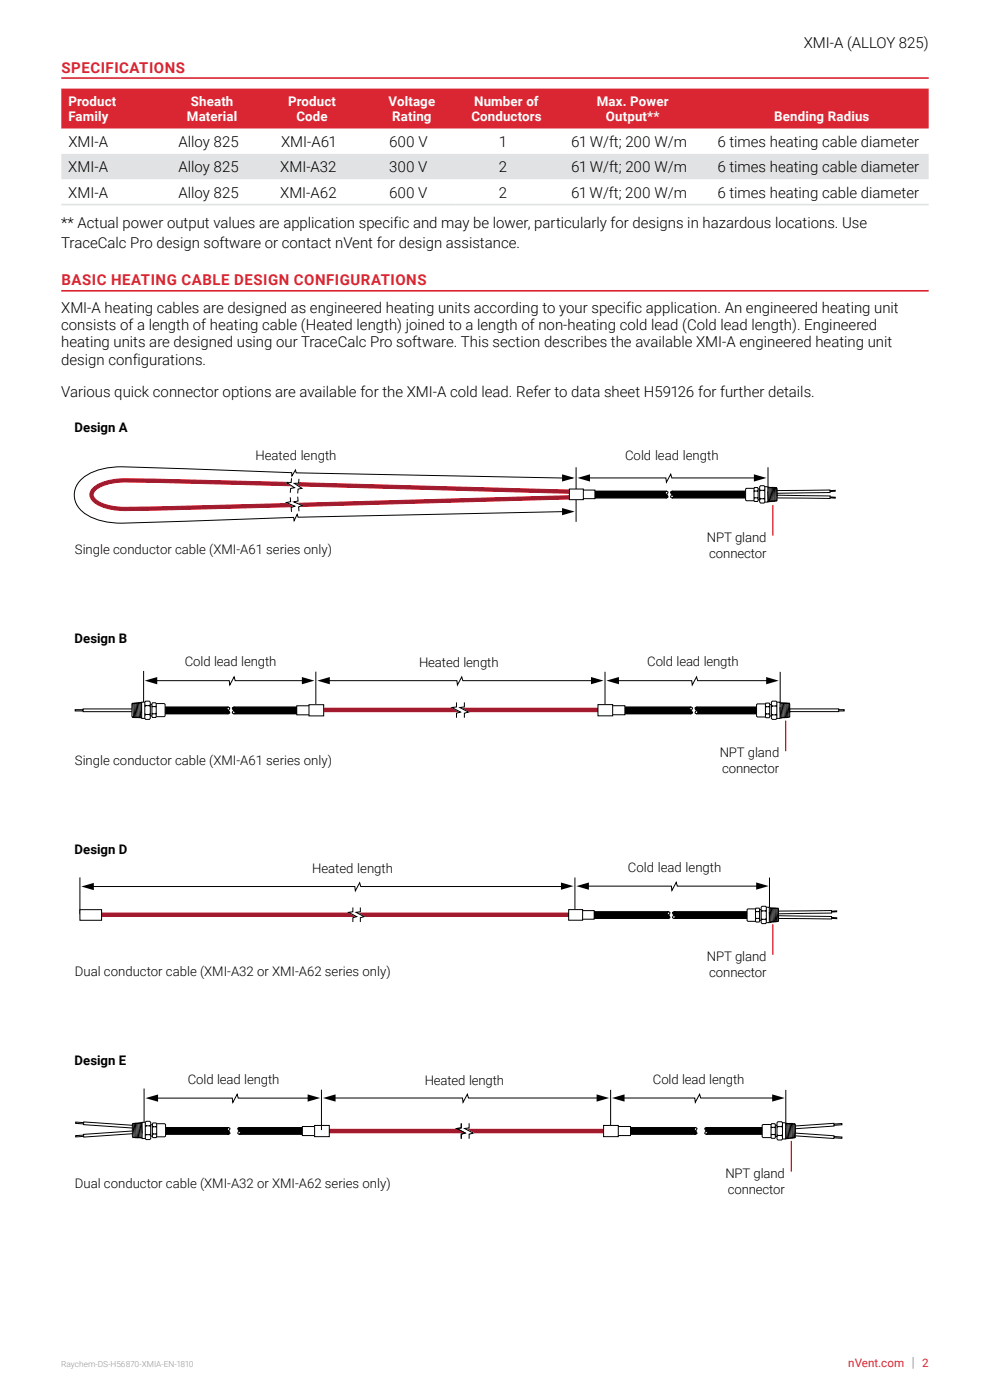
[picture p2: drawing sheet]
<svg xmlns="http://www.w3.org/2000/svg" width="210mm" height="297mm" viewBox="0 0 210 297" stroke-linecap="round" stroke-linejoin="round" font-family="sans-serif">
<path d="M13 16.6h184M13 61.7h184" fill="none" stroke="#d92632" stroke-width=".35"/>
<path d="M13 18.8h21.2v8.5h-21.2zM34.2 18.8h20.1v8.5h-20.1zM54.3 18.8h22.3v8.5h-22.3zM76.6 18.8h20.1v8.5h-20.1zM96.7 18.8h20v8.5h-20zM116.7 18.8h33.5v8.5h-33.5zM150.2 18.8h46.8v8.5h-46.8z" fill="#d92632"/>
<path d="M13 32.6h21.2v5.4h-21.2zM34.2 32.6h20.1v5.4h-20.1zM54.3 32.6h22.3v5.4h-22.3zM76.6 32.6h20.1v5.4h-20.1zM96.7 32.6h20v5.4h-20zM116.7 32.6h33.5v5.4h-33.5zM150.2 32.6h46.8v5.4h-46.8z" fill="#e1e2e4"/>
<path d="M13 43.4h184" fill="none" stroke="#e1e2e4" stroke-width=".35"/>
<path d="M177.4 150.5h1.7v.3h-1.7z" fill="#fff"/>
<path d="M177.4 150.5h1.7v.3h-1.7z" fill="none" stroke="#000" stroke-width=".21"/>
<path d="M124.9 193.4h16.9l.3 .1v.2l-.6 .8v.2l.3 .1h-16.9z" fill="#fff"/>
<path d="M124.9 193.4h16.9l.3 .1v.2l-.6 .8v.2l.3 .1h-16.9zM124.9 193.4h16.9l-.3 .1v.2l.6 .8v.2l-.3 .1h-16.9z" fill="none" stroke="#000" stroke-width=".21"/>
<path d="M124.9 193.4h16.9l-.3 .1v.2l.6 .8v.2l-.3 .1h-16.9z" fill="#000"/>
<path d="M143 193.4h16.8l.1 1.4h-16.9l-.3-.1v-.2l.6-.8-.1-.2z" fill="#fff"/>
<path d="M142.7 193.5l17.2-.1-.1 1.4h-16.8l.2-.1 .1-.2-.6-.8zM143 193.4h16.8l.1 1.4h-16.9l-.3-.1v-.2l.6-.8-.1-.2z" fill="none" stroke="#000" stroke-width=".21"/>
<path d="M142.7 193.5l17.2-.1-.1 1.4h-16.8l.2-.1 .1-.2-.6-.8z" fill="#000"/>
<path d="M130.6 239.2h16.9l.3 .1v.2l-.6 .8 .1 .2 .2 .1h-16.8z" fill="#fff"/>
<path d="M130.6 239.2h16.9l.3 .1v.2l-.6 .8 .1 .2 .2 .1h-16.8zM130.7 239.2h16.8l-.2 .1-.1 .2 .6 .8v.2l-.3 .1h-16.9z" fill="none" stroke="#000" stroke-width=".21"/>
<path d="M130.7 239.2h16.8l-.2 .1-.1 .2 .6 .8v.2l-.3 .1h-16.9z" fill="#000"/>
<path d="M149.8 239.2h16.9v1.4h-16.9l-.3-.1v-.2l.6-.8v-.2z" fill="#fff"/>
<path d="M149.5 239.3l17.2-.1v1.4h-16.9l.3-.1v-.2l-.6-.8zM149.8 239.2h16.9v1.4h-16.9l-.3-.1v-.2l.6-.8v-.2z" fill="none" stroke="#000" stroke-width=".21"/>
<path d="M149.5 239.3l17.2-.1v1.4h-16.9l.3-.1v-.2l-.6-.8z" fill="#000"/>
<path d="M31.6 239.2h16.9l.2 .1 .1 .2-.6 .8v.2l.3 .1h-16.9z" fill="#fff"/>
<path d="M31.6 239.2h16.9l.2 .1 .1 .2-.6 .8v.2l.3 .1h-16.9zM31.6 239.2h16.9l-.3 .1v.2l.6 .8-.1 .2-.2 .1h-16.9z" fill="none" stroke="#000" stroke-width=".21"/>
<path d="M31.6 239.2h16.9l-.3 .1v.2l.6 .8-.1 .2-.2 .1h-16.9z" fill="#000"/>
<path d="M50.7 239.2h16.9l.1 1.4h-17l-.2-.1-.1-.2 .6-.8v-.2z" fill="#fff"/>
<path d="M50.5 239.3l17.2-.1-.1 1.4h-16.9l.3-.1v-.2l-.6-.8zM50.7 239.2h16.9l.1 1.4h-17l-.2-.1-.1-.2 .6-.8v-.2z" fill="none" stroke="#000" stroke-width=".21"/>
<path d="M50.5 239.3l17.2-.1-.1 1.4h-16.9l.3-.1v-.2l-.6-.8z" fill="#000"/>
<path d="M129.7 150h16.9l.3 .1v.2l-.6 .8v.2l.3 .1h-16.9z" fill="#fff"/>
<path d="M129.7 150h16.9l.3 .1v.2l-.6 .8v.2l.3 .1h-16.9zM129.7 150h16.9l-.3 .1v.2l.6 .8v.2l-.3 .1h-16.9z" fill="none" stroke="#000" stroke-width=".21"/>
<path d="M129.7 150h16.9l-.3 .1v.2l.6 .8v.2l-.3 .1h-16.9z" fill="#000"/>
<path d="M147.7 150h16.9l.1 1.4h-17l-.2-.1-.1-.2 .6-.8v-.2z" fill="#fff"/>
<path d="M147.5 150.1l17.2-.1-.1 1.4h-16.9l.3-.1v-.2l-.6-.8zM147.7 150h16.9l.1 1.4h-17l-.2-.1-.1-.2 .6-.8v-.2z" fill="none" stroke="#000" stroke-width=".21"/>
<path d="M147.5 150.1l17.2-.1-.1 1.4h-16.9l.3-.1v-.2l-.6-.8z" fill="#000"/>
<path d="M31.5 150h16.9l.3 .1v.2l-.6 .8 .1 .2 .2 .1h-16.9z" fill="#fff"/>
<path d="M31.5 150h16.9l.3 .1v.2l-.6 .8 .1 .2 .2 .1h-16.9zM31.5 150h16.9l-.2 .1-.1 .2 .6 .8v.2l-.3 .1h-16.9z" fill="none" stroke="#000" stroke-width=".21"/>
<path d="M31.5 150h16.9l-.2 .1-.1 .2 .6 .8v.2l-.3 .1h-16.9z" fill="#000"/>
<path d="M49.6 150h16.9v1.4h-16.9l-.3-.1v-.2l.6-.8-.1-.2z" fill="#fff"/>
<path d="M49.3 150.1l17.2-.1v1.4h-16.9l.2-.1 .1-.2-.6-.8zM49.6 150h16.9v1.4h-16.9l-.3-.1v-.2l.6-.8-.1-.2z" fill="none" stroke="#000" stroke-width=".21"/>
<path d="M49.3 150.1l17.2-.1v1.4h-16.9l.2-.1 .1-.2-.6-.8z" fill="#000"/>
<path d="M124.5 104.2h16.9l.3 .1v.2l-.6 .8v.2l.3 .1h-16.9z" fill="#fff"/>
<path d="M124.5 104.2h16.9l.3 .1v.2l-.6 .8v.2l.3 .1h-16.9zM124.5 104.2h16.9l-.3 .1v.2l.6 .8v.2l-.3 .1h-16.9z" fill="none" stroke="#000" stroke-width=".21"/>
<path d="M124.5 104.2h16.9l-.3 .1v.2l.6 .8v.2l-.3 .1h-16.9z" fill="#000"/>
<path d="M142.5 104.2h16.9l.1 1.4h-17l-.2-.1v-.2l.5-.8v-.2z" fill="#fff"/>
<path d="M142.3 104.3l17.2-.1-.1 1.4h-16.9l.3-.1v-.2l-.5-.8zM142.5 104.2h16.9l.1 1.4h-17l-.2-.1v-.2l.5-.8v-.2z" fill="none" stroke="#000" stroke-width=".21"/>
<path d="M142.3 104.3l17.2-.1-.1 1.4h-16.9l.3-.1v-.2l-.5-.8z" fill="#000"/>
<path d="M69.8 239.6h58.3v.7h-58.3z" fill="#a21a2d"/>
<path d="M69.8 239.6h58.3v.7h-58.3z" fill="none" stroke="#a21a2d" stroke-width=".21"/>
<path d="M175.7 104.1l1.5-.1v.2l-1.5 .1z" fill="#fff"/>
<path d="M175.7 104.1l1.5-.1v.2l-1.5 .1z" fill="none" stroke="#000" stroke-width=".21"/>
<path d="M164.7 104.1l11.4-.1v.5l-11.4 .1z" fill="#fff"/>
<path d="M164.7 104.1l11.4-.1v.5l-11.4 .1z" fill="none" stroke="#000" stroke-width=".21"/>
<path d="M175.7 105.4l1.5 .1v.2l-1.5-.1z" fill="#fff"/>
<path d="M175.7 105.4l1.5 .1v.2l-1.5-.1z" fill="none" stroke="#000" stroke-width=".21"/>
<path d="M164.7 105.1l11.4 .1v.5l-11.4-.1z" fill="#fff"/>
<path d="M164.7 105.1l11.4 .1v.5l-11.4-.1z" fill="none" stroke="#000" stroke-width=".21"/>
<path d="M19.9 103.4a10.3 10.3 0 0 1 6.7-1.8l95.7 2.4h-.2v.7h.2l-94.1-2.4a13.1 13.1 0 0 0-7.6 1.4 1.36 1.36 0 0 0-.8 1.2 1.36 1.36 0 0 0 .8 1.3 10.8 10.8 0 0 0 6 1.4l25.1-.5 70.6-2h-.2v.7h.2l-94.1 2.5a14.3 14.3 0 0 1-7.7-1.4 2.06 2.06 0 0 1-.6-3.5z" fill="#a21a2d"/>
<path d="M19.9 103.4a10.3 10.3 0 0 1 6.7-1.8l95.7 2.4h-.2v.7h.2l-94.1-2.4a13.1 13.1 0 0 0-7.6 1.4 1.36 1.36 0 0 0-.8 1.2 1.36 1.36 0 0 0 .8 1.3 10.8 10.8 0 0 0 6 1.4l25.1-.5 70.6-2h-.2v.7h.2l-94.1 2.5a14.3 14.3 0 0 1-7.7-1.4 2.06 2.06 0 0 1-.6-3.5z" fill="none" stroke="#a21a2d" stroke-width=".21"/>
<path d="M122.2 99.1v5.3M162.9 99.1v5.3M122.2 105.5v5.2" fill="none" stroke="#000" stroke-width=".21"/>
<path d="M162.9 103.5l.2-.1 .6 .1 .1-.1 .1 .1 .8-.1 .1 .2v2.6l-.1 .1h-.8l-.9 .2-.1-.1z" fill="#fff" stroke="#000" stroke-width=".21"/>
<path d="M162.1 103.2h.8v3.3h-.8z" fill="#fff"/>
<path d="M162.1 103.2h.8v3.3h-.8z" fill="none" stroke="#000" stroke-width=".21"/>
<path d="M160.6 103.7h.6v2.3h-.6z" fill="#fff"/>
<path d="M160.6 103.7h.6v2.3h-.6z" fill="none" stroke="#000" stroke-width=".21"/>
<path d="M158.2 103.7l.1-.1h1.8v2.6h-1.8l-.1-.1z" fill="#fff"/>
<path d="M158.2 103.7l.1-.1h1.8v2.6h-1.8l-.1-.1z" fill="none" stroke="#000" stroke-width=".21"/>
<path d="M160.1 103.4h.6l.1 .2v2.6l-.1 .2h-.6l-.2-.2z" fill="#fff"/>
<path d="M159.9 104.1l.2 .1-.2 .1M160 105.5l.1 .1-.1 .2M160.1 103.4h.6l.1 .2v2.6l-.1 .2h-.6l-.2-.2zM160.1 104.2h.6M160.1 105.6h.6M160.8 104l-.1 .2 .1 .1M160.8 105.5l-.1 .1 .1 .2" fill="none" stroke="#000" stroke-width=".21"/>
<path d="M161.3 103h.8l.1 .2v3.3l-.1 .2h-.8l-.2-.2v-3.2z" fill="#fff"/>
<path d="M161.1 105.6l.2 .2-.2 .2M161.1 103.9l.2 .1-.2 .2M161.3 105.8h.8M161.3 103h.8l.1 .2v3.3l-.1 .2h-.8l-.2-.2v-3.2zM162 104h-.7M162.2 103.8l-.1 .2 .1 .2M162.2 105.6l-.1 .2 .1 .2" fill="none" stroke="#000" stroke-width=".21"/>
<g fill="#fff" stroke="#000" stroke-width=".21">
<path d="M163.8 103.4l.2 3z"/>
<path d="M164 103.4l.2 2.9z"/>
<path d="M164.3 103.4l.1 2.9z"/>
<path d="M164.5 103.4l.2 2.9z"/>
<path d="M164.7 103.4l.1 2z"/>
<path d="M162.9 104.2l.1 2.3z"/>
<path d="M163.1 103.4l.2 3z"/>
<path d="M163.3 103.4l.2 3z"/>
</g>
<path d="M163.6 103.4l.2 3" fill="none" stroke="#000" stroke-width=".21"/>
<path d="M123.5 104h2.7v1.8h-2.7z" fill="#fff"/>
<path d="M123.5 104h2.7v1.8h-2.7z" fill="none" stroke="#000" stroke-width=".21"/>
<path d="M120.8 103.7h2.9v2.3h-2.9z" fill="#fff"/>
<path d="M61.6 105.5l.1 .9-1 .2 1.8 .8-.7 .3v.9M61.8 101.5v.9h-1l1.7 1.1-.8 .1-.1 .9M63.2 105.4v.9l-.9 .2 1.8 .7-.8 .3 .1 1M63.4 101.6l-.1 .9h-.9l1.6 1.1-.8 .2v.9M120.8 103.7h2.9v2.3h-2.9z" fill="none" stroke="#000" stroke-width=".21"/>
<g fill="#fff" stroke="#fff" stroke-width=".21">
<path d="M61.6 105.5l1.6-.1v.9l-.9 .2 1.8 .7-.8 .3 .1 1-1.6 .1v-.9l.7-.3-1.8-.8 1-.2z"/>
<path d="M60.8 102.4h1v-.9l1.6 .1-.1 .9h-.9l1.6 1.1-.8 .2v.9l-1.6-.2 .1-.9 .8-.1z"/>
</g>
<path d="M66.6 150.3h61v.7h-61z" fill="#a21a2d"/>
<path d="M66.6 150.3h61v.7h-61z" fill="none" stroke="#a21a2d" stroke-width=".21"/>
<path d="M67 142.5v8M128.3 142.5v7.6M165.5 142.5v7.6" fill="none" stroke="#000" stroke-width=".21"/>
<path d="M165.5 149.2l.2-.1 .6 .1 .1-.1 .2 .1h.8l.1 .2v2.7l-.1 .1h-1.4l-.4 .1-.1-.1z" fill="#fff" stroke="#000" stroke-width=".21"/>
<path d="M167.5 150.4h10.4v.6h-10.4z" fill="#fff"/>
<path d="M167.5 150.4h10.4v.6h-10.4z" fill="none" stroke="#000" stroke-width=".21"/>
<path d="M15.9 150.5h1.7v.3h-1.7z" fill="#fff"/>
<path d="M15.9 150.5h1.7v.3h-1.7z" fill="none" stroke="#000" stroke-width=".21"/>
<path d="M17.6 150.4h10.6v.6h-10.6z" fill="#fff"/>
<path d="M17.6 150.4h10.6v.6h-10.6z" fill="none" stroke="#000" stroke-width=".21"/>
<path d="M164.7 149h.8v3.4h-.8z" fill="#fff"/>
<path d="M164.7 149h.8v3.4h-.8z" fill="none" stroke="#000" stroke-width=".21"/>
<path d="M163.1 149.5h.6v2.4h-.6z" fill="#fff"/>
<path d="M163.1 149.5h.6v2.4h-.6z" fill="none" stroke="#000" stroke-width=".21"/>
<path d="M160.5 149.5l.2-.2h1.9v2.8h-1.9l-.2-.2z" fill="#fff"/>
<path d="M160.5 149.5l.2-.2h1.9v2.8h-1.9l-.2-.2z" fill="none" stroke="#000" stroke-width=".21"/>
<path d="M162.5 149.2h.7l.1 .2v2.7l-.1 .2h-.7l-.1-.2v-2.7z" fill="#fff"/>
<path d="M162.4 149.8l.1 .1-.1 .2M162.4 151.3l.1 .2-.1 .1M162.5 149.2h.7l.1 .2v2.7l-.1 .2h-.7l-.1-.2v-2.7zM162.5 149.9h.6M162.5 151.5h.6M163.3 149.8l-.2 .1 .2 .2M163.3 151.3l-.2 .2 .2 .1" fill="none" stroke="#000" stroke-width=".21"/>
<path d="M163.8 148.7h.8l.2 .3v3.4l-.2 .2h-.8l-.2-.2v-3.4z" fill="#fff"/>
<path d="M163.6 151.5l.2 .2-.2 .2M163.6 149.6l.2 .2-.2 .2M163.8 151.7h.8M163.8 148.7h.8l.2 .3v3.4l-.2 .2h-.8l-.2-.2v-3.4zM164.6 149.8h-.8M164.8 149.6l-.2 .2 .2 .2M164.8 151.4l-.2 .2 .2 .3" fill="none" stroke="#000" stroke-width=".21"/>
<g fill="#fff" stroke="#000" stroke-width=".21">
<path d="M166.4 149.1l.2 3.1z"/>
<path d="M166.7 149.1l.2 3.1z"/>
<path d="M166.9 149.1l.2 3.1z"/>
<path d="M167.2 149.2l.2 3z"/>
<path d="M167.4 149.2l.1 2z"/>
<path d="M165.5 150l.1 2.3z"/>
<path d="M165.7 149.1l.2 3.2z"/>
<path d="M165.9 149.1l.2 3.2z"/>
</g>
<path d="M166.2 149.1l.2 3.1" fill="none" stroke="#000" stroke-width=".21"/>
<path d="M129.7 149.7h2.8v1.9h-2.8z" fill="#fff"/>
<path d="M129.7 149.7h2.8v1.9h-2.8z" fill="none" stroke="#000" stroke-width=".21"/>
<path d="M126.8 149.5h3.2v2.4h-3.2z" fill="#fff"/>
<path d="M30.5 142.3v8M96.8 149v1l-.9 .1 1.8 1-.9 .2v1M98.5 149v1l-1 .1 1.8 1-.8 .2v1M126.8 149.5h3.2v2.4h-3.2z" fill="none" stroke="#000" stroke-width=".21"/>
<path d="M96.8 149h1.7v1l-1 .1 1.8 1-.8 .2v1h-1.7v-1l.9-.2-1.8-1 .9-.1z" fill="#fff" stroke="#fff" stroke-width=".21"/>
<path d="M28 149.3l1.9-.3 .1 .1v3l-.2 .2-.6-.2-.1 .2-.2-.2-.8 .1-.1-.2z" fill="#fff" stroke="#000" stroke-width=".21"/>
<path d="M30 149h.8v3.4h-.8z" fill="#fff"/>
<path d="M30 149h.8v3.4h-.8z" fill="none" stroke="#000" stroke-width=".21"/>
<path d="M31.8 149.5h.6v2.4h-.6z" fill="#fff"/>
<path d="M31.8 149.5h.6v2.4h-.6z" fill="none" stroke="#000" stroke-width=".21"/>
<path d="M32.9 149.3h1.9l.2 .1v2.5l-.2 .1h-1.9z" fill="#fff"/>
<path d="M32.9 149.3h1.9l.2 .1v2.5l-.2 .1h-1.9z" fill="none" stroke="#000" stroke-width=".21"/>
<path d="M32.3 149.1h.7l.1 .2v2.7l-.1 .2h-.7l-.1-.2v-2.7z" fill="#fff"/>
<path d="M32.2 151.3l.2 .1-.2 .2M32.2 149.7l.2 .2-.2 .1M32.3 149.1h.7l.1 .2v2.7l-.1 .2h-.7l-.1-.2v-2.7zM32.4 149.9h.6M32.4 151.4h.6M33.1 149.7l-.1 .2 .1 .1M33.1 151.3l-.1 .1 .1 .2" fill="none" stroke="#000" stroke-width=".21"/>
<path d="M30.9 148.7h.8l.2 .3v3.4l-.2 .2h-.8l-.2-.2v-3.4z" fill="#fff"/>
<path d="M30.7 151.4l.2 .2-.2 .2M30.7 149.5l.2 .2-.2 .2M30.9 148.7h.8l.2 .3v3.4l-.2 .2h-.8l-.2-.2v-3.4zM30.9 149.7h.8M31.7 151.6h-.8M31.9 149.5l-.2 .2 .2 .2M31.9 151.4l-.2 .2 .2 .2" fill="none" stroke="#000" stroke-width=".21"/>
<g fill="#fff" stroke="#000" stroke-width=".21">
<path d="M28.9 149.1l.2 3.2z"/>
<path d="M28.6 149.1l.2 3.1z"/>
<path d="M28.4 149.2l.2 3z"/>
<path d="M28.1 149.2l.2 3z"/>
<path d="M29.9 149l.1 2.3z"/>
<path d="M29.6 149l.2 3.3z"/>
<path d="M29.4 149.1l.2 3.1z"/>
</g>
<path d="M29.1 149.1l.2 3.1" fill="none" stroke="#000" stroke-width=".21"/>
<path d="M62.9 149.7h2.9v1.9h-2.9z" fill="#fff"/>
<path d="M62.9 149.7h2.9v1.9h-2.9z" fill="none" stroke="#000" stroke-width=".21"/>
<path d="M65.5 149.5h3.2v2.4h-3.2z" fill="#fff"/>
<path d="M65.5 149.5h3.2v2.4h-3.2z" fill="none" stroke="#000" stroke-width=".21"/>
<path d="M16 240.9l1.7-.1v.3l-1.6 .1z" fill="#fff"/>
<path d="M16 240.9l1.7-.1v.3l-1.6 .1z" fill="none" stroke="#000" stroke-width=".21"/>
<path d="M17.7 240.6l10.6-.7v.6l-10.5 .7z" fill="#fff"/>
<path d="M17.7 240.6l10.6-.7v.6l-10.5 .7z" fill="none" stroke="#000" stroke-width=".21"/>
<path d="M16.1 238l1.6 .2v.2l-1.7-.1z" fill="#fff"/>
<path d="M16.1 238l1.6 .2v.2l-1.7-.1z" fill="none" stroke="#000" stroke-width=".21"/>
<path d="M17.8 238l10.5 .7v.6l-10.6-.7z" fill="#fff"/>
<path d="M17.8 238l10.5 .7v.6l-10.6-.7z" fill="none" stroke="#000" stroke-width=".21"/>
<path d="M176.9 241.1l1.7 .1v.3l-1.7-.1z" fill="#fff"/>
<path d="M176.9 241.1l1.7 .1v.3l-1.7-.1z" fill="none" stroke="#000" stroke-width=".21"/>
<path d="M166.3 240.2l10.6 .7v.6l-10.6-.7z" fill="#fff"/>
<path d="M166.3 240.2l10.6 .7v.6l-10.6-.7z" fill="none" stroke="#000" stroke-width=".21"/>
<path d="M176.9 238.5l1.7-.2v.3l-1.7 .1z" fill="#fff"/>
<path d="M176.9 238.5l1.7-.2v.3l-1.7 .1z" fill="none" stroke="#000" stroke-width=".21"/>
<path d="M166.3 239l10.6-.7v.6l-10.6 .7z" fill="#fff"/>
<path d="M30.6 230.9v8.6M166.3 239l10.6-.7v.6l-10.6 .7z" fill="none" stroke="#000" stroke-width=".21"/>
<path d="M28.1 238.4l1.9-.2 .1 .1v3l-.2 .1-.6-.1-.1 .1-.2-.1h-.8l-.1-.2z" fill="#fff" stroke="#000" stroke-width=".21"/>
<path d="M30.1 238.1h.8v3.4h-.8z" fill="#fff"/>
<path d="M30.1 238.1h.8v3.4h-.8z" fill="none" stroke="#000" stroke-width=".21"/>
<path d="M31.9 238.6h.6v2.4h-.6z" fill="#fff"/>
<path d="M31.9 238.6h.6v2.4h-.6z" fill="none" stroke="#000" stroke-width=".21"/>
<path d="M33 238.4h1.9l.2 .2v2.4l-.2 .2h-1.9z" fill="#fff"/>
<path d="M33 238.4h1.9l.2 .2v2.4l-.2 .2h-1.9z" fill="none" stroke="#000" stroke-width=".21"/>
<path d="M32.4 238.2h.7l.1 .2v2.7l-.1 .2h-.7l-.1-.2v-2.7z" fill="#fff"/>
<path d="M32.3 238.9l.2 .1-.2 .2M32.4 238.2h.7l.1 .2v2.7l-.1 .2h-.7l-.1-.2v-2.7zM32.5 239h.6M33.2 238.9l-.1 .1 .1 .2M32.3 240.4l.2 .2-.2 .1M32.5 240.6h.6M33.2 240.4l-.1 .2 .1 .1" fill="none" stroke="#000" stroke-width=".21"/>
<path d="M31 237.9h.8l.2 .2v3.4l-.2 .3h-.8l-.2-.3v-3.4z" fill="#fff"/>
<path d="M30.8 238.6l.2 .3-.2 .2M31 237.9h.8l.2 .2v3.4l-.2 .3h-.8l-.2-.3v-3.4zM31 238.8h.8M32 238.6l-.2 .2 .2 .2M30.8 240.5l.2 .2-.2 .2M31.8 240.7h-.8M32 240.5l-.2 .2 .2 .2" fill="none" stroke="#000" stroke-width=".21"/>
<g fill="#fff" stroke="#000" stroke-width=".21">
<path d="M29 238.3l.2 3.1z"/>
<path d="M28.7 238.3l.2 3.1z"/>
<path d="M28.5 238.3l.2 3z"/>
<path d="M28.2 238.3l.2 3z"/>
<path d="M30 238.2l.1 2.3z"/>
<path d="M29.7 238.2l.2 3.2z"/>
<path d="M29.5 238.2l.2 3.2z"/>
</g>
<path d="M29.2 238.2l.2 3.2" fill="none" stroke="#000" stroke-width=".21"/>
<path d="M64.1 239h2.9v1.9h-2.9z" fill="#fff"/>
<path d="M64.1 239h2.9v1.9h-2.9z" fill="none" stroke="#000" stroke-width=".21"/>
<path d="M66.7 238.8h3.2v2.3h-3.2z" fill="#fff"/>
<path d="M66.7 238.8h3.2v2.3h-3.2z" fill="none" stroke="#000" stroke-width=".21"/>
<path d="M176 193.3l1.5-.1v.2l-1.5 .1z" fill="#fff"/>
<path d="M176 193.3l1.5-.1v.2l-1.5 .1z" fill="none" stroke="#000" stroke-width=".21"/>
<path d="M165 193.3l11.4-.1v.5l-11.4 .2z" fill="#fff"/>
<path d="M165 193.3l11.4-.1v.5l-11.4 .2z" fill="none" stroke="#000" stroke-width=".21"/>
<path d="M176.1 194.6l1.4 .1v.2l-1.4-.1z" fill="#fff"/>
<path d="M176.1 194.6l1.4 .1v.2l-1.4-.1z" fill="none" stroke="#000" stroke-width=".21"/>
<path d="M165.1 194.3l11.3 .1v.6l-11.3-.2z" fill="#fff"/>
<path d="M165.1 194.3l11.3 .1v.6l-11.3-.2z" fill="none" stroke="#000" stroke-width=".21"/>
<path d="M21.3 193.7h100.7v.7h-100.7z" fill="#a21a2d"/>
<path d="M21.3 193.7h100.7v.7h-100.7z" fill="none" stroke="#a21a2d" stroke-width=".21"/>
<path d="M17 186.1v7.8M122 186.2v7.4M163.2 186.2v7.4" fill="none" stroke="#000" stroke-width=".21"/>
<path d="M163.2 192.7l.2-.1 .6 .1 .1-.1 .1 .1h.8l.1 .2v2.5l-.1 .1h-.8l-.8 .2-.2-.1z" fill="#fff" stroke="#000" stroke-width=".21"/>
<path d="M162.4 192.5h.8v3.2h-.8z" fill="#fff"/>
<path d="M162.4 192.5h.8v3.2h-.8z" fill="none" stroke="#000" stroke-width=".21"/>
<path d="M161 193h.5v2.2h-.5z" fill="#fff"/>
<path d="M161 193h.5v2.2h-.5z" fill="none" stroke="#000" stroke-width=".21"/>
<path d="M158.5 193l.1-.2h1.9v2.7h-1.8l-.2-.2z" fill="#fff"/>
<path d="M158.5 193l.1-.2h1.9v2.7h-1.8l-.2-.2z" fill="none" stroke="#000" stroke-width=".21"/>
<path d="M160.4 192.7h.6l.1 .2v2.5l-.1 .2h-.6l-.1-.2z" fill="#fff"/>
<path d="M160.3 193.3l.1 .1-.1 .1M160.3 194.7l.1 .1-.1 .2M160.4 192.7h.6l.1 .2v2.5l-.1 .2h-.6l-.1-.2zM160.4 193.4h.6M160.4 194.8h.6M161.1 193.3l-.1 .1 .1 .1M161.1 194.7l-.1 .1 .1 .2" fill="none" stroke="#000" stroke-width=".21"/>
<path d="M161.6 192.3h.8l.2 .2v3.2l-.2 .2h-.7l-.2-.2v-3.2z" fill="#fff"/>
<path d="M161.5 194.8l.1 .2-.1 .2M161.5 193.1l.1 .1-.1 .2M161.6 195h.8M161.6 192.3h.8l.2 .2v3.2l-.2 .2h-.7l-.2-.2v-3.2zM162.3 193.2h-.7M162.6 193.1l-.2 .1 .2 .2M162.6 194.8l-.2 .2 .2 .2" fill="none" stroke="#000" stroke-width=".21"/>
<g fill="#fff" stroke="#000" stroke-width=".21">
<path d="M164.1 192.6l.2 3z"/>
<path d="M164.4 192.6l.1 2.9z"/>
<path d="M164.6 192.6l.2 2.9z"/>
<path d="M164.8 192.7l.2 2.8z"/>
<path d="M165 192.7l.1 1.9z"/>
<path d="M163.2 193.5l.2 2.2z"/>
<path d="M163.4 192.6l.2 3z"/>
<path d="M163.6 192.6l.2 3z"/>
</g>
<path d="M163.9 192.6l.2 3" fill="none" stroke="#000" stroke-width=".21"/>
<path d="M123.3 193.2h2.7v1.8h-2.7z" fill="#fff"/>
<path d="M123.3 193.2h2.7v1.8h-2.7z" fill="none" stroke="#000" stroke-width=".21"/>
<path d="M120.6 193h3v2.2h-3z" fill="#fff"/>
<path d="M74.9 192.5v.9l-1 .1 1.8 1-.8 .2v.9M76.4 192.5v.9l-.9 .1 1.7 1-.8 .2v.9M120.6 193h3v2.2h-3z" fill="none" stroke="#000" stroke-width=".21"/>
<path d="M74.9 192.5h1.5v.9l-.9 .1 1.7 1-.8 .2v.9h-1.5v-.9l.8-.2-1.8-1 1-.1z" fill="#fff" stroke="#fff" stroke-width=".21"/>
<path d="M17 193h4.5v2.2h-4.5z" fill="#fff"/>
<path d="M121.5 101.5l-58.7-1.2-.1-.6-.8 1.3v-.7l-36.1-1.3a12.2 12.2 0 0 0-8.7 2.9 4.6 4.6 0 0 0 1.5 7.4 14.5 14.5 0 0 0 7.2 1.7l36.5-1.2 .1 .7 .6-1.4 .2 .6 58.3-1.2M17 193h4.5v2.2h-4.5zM68.2 231.2v8.5M97.8 238.3v1l-.9 .1 1.8 1-.9 .2v1M99.5 238.3v1l-1 .1 1.9 1-.9 .2v1M129.5 231.2v8.2M166.7 231.2v8.2" fill="none" stroke="#000" stroke-width=".21"/>
<path d="M97.9 238.3h1.7v1l-1 .1 1.8 1-.8 .2v1h-1.7v-1l.9-.2-1.8-1 .9-.1z" fill="#fff" stroke="#fff" stroke-width=".21"/>
<path d="M166.7 153v6.3" fill="none" stroke="#fff" stroke-width=".82"/>
<path d="M166.7 153v6.3" fill="none" stroke="#a21a2d" stroke-width=".27"/>
<path d="M166.6 238.4l.2-.1 .7 .2 .1-.2 .2 .2 .8-.1 .1 .2v2.7l-.1 .1h-.9l-.9 .2-.2-.1z" fill="#fff" stroke="#000" stroke-width=".21"/>
<path d="M165.8 238.2h.9v3.4h-.9z" fill="#fff"/>
<path d="M165.8 238.2h.9v3.4h-.9z" fill="none" stroke="#000" stroke-width=".21"/>
<path d="M164.3 238.7h.6v2.4h-.6z" fill="#fff"/>
<path d="M164.3 238.7h.6v2.4h-.6z" fill="none" stroke="#000" stroke-width=".21"/>
<path d="M161.7 238.7l.2-.1h1.9v2.7h-1.9l-.2-.1z" fill="#fff"/>
<path d="M161.7 238.7l.2-.1h1.9v2.7h-1.9l-.2-.1z" fill="none" stroke="#000" stroke-width=".21"/>
<path d="M163.7 238.4h.7l.1 .2v2.7l-.2 .2h-.6l-.1-.2v-2.7z" fill="#fff"/>
<path d="M163.6 239l.1 .2-.1 .1M163.7 238.4h.7l.1 .2v2.7l-.2 .2h-.6l-.1-.2v-2.7zM163.7 239.2h.6M164.5 239l-.2 .2 .2 .1M163.6 240.6l.1 .1-.1 .1M163.7 240.7h.6M164.5 240.6l-.2 .1 .2 .1" fill="none" stroke="#000" stroke-width=".21"/>
<path d="M165 238h.8l.2 .2v3.4l-.2 .2h-.8l-.2-.2v-3.4z" fill="#fff"/>
<path d="M164.8 238.8l.2 .2-.2 .2M165 238h.8l.2 .2v3.4l-.2 .2h-.8l-.2-.2v-3.4zM165.8 239h-.8M166 238.8l-.2 .2 .2 .2M164.8 240.7l.2 .2-.2 .2M165 240.9h.8M166 240.7l-.2 .2 .2 .2" fill="none" stroke="#000" stroke-width=".21"/>
<g fill="#fff" stroke="#000" stroke-width=".21">
<path d="M167.6 238.3l.2 3.2z"/>
<path d="M167.9 238.4l.2 3z"/>
<path d="M168.1 238.4l.2 3z"/>
<path d="M168.4 238.4l.2 3z"/>
<path d="M168.6 238.4l.1 2z"/>
<path d="M166.6 239.2l.2 2.4z"/>
<path d="M166.8 238.3l.2 3.2z"/>
<path d="M167.1 238.3l.2 3.2z"/>
</g>
<path d="M167.4 238.3l.2 3.2" fill="none" stroke="#000" stroke-width=".21"/>
<path d="M130.9 239h2.8v1.9h-2.8z" fill="#fff"/>
<path d="M130.9 239h2.8v1.9h-2.8z" fill="none" stroke="#000" stroke-width=".21"/>
<path d="M128 238.8h3.2v2.3h-3.2z" fill="#fff"/>
<path d="M123.3 101.4h17.9l.2 .9 .9-1.7 .2 .8h19.4M31.9 144.4h16.7l.1 .9 1-1.7 .2 .8h15.7M68.5 144.4h28.4l.1 .9 .9-1.7 .3 .8h28.5M130 144.4h16.7l.1 .9 1-1.7 .2 .8h15.7M18.9 188.1h56.4l.1 .9 .9-1.7 .2 .8h44M123.4 188h19l.1 .9 .9-1.7 .3 .8h18.3M32 233h17.3l.1 .9 .9-1.7 .2 .8h16.3M69.7 232.9h28.4l.1 1 .9-1.8 .3 .8h28.5M128 238.8h3.2v2.3h-3.2zM131.2 232.9h16.2l.1 1 .9-1.8 .2 .8h16.3" fill="none" stroke="#000" stroke-width=".21"/>
<path d="M163.9 107.2v6.3M163.9 196.2v6.3M167.9 242.2v6.3" fill="none" stroke="#fff" stroke-width=".82"/>
<path d="M163.9 107.2v6.3M163.9 196.2v6.3M167.9 242.2v6.3" fill="none" stroke="#a21a2d" stroke-width=".27"/>
<g fill="#000">
<path d="M119.2 100.6l2.7 .8-2.7 .8zM119.2 107.8l2.7 .7-2.7 .8zM122.5 101.4l2.7-.8v1.6zM159.9 100.6l2.7 .8-2.7 .8zM30.7 144.4l2.7-.8v1.6zM64 143.6l2.7 .8-2.7 .8zM67.3 144.4l2.7-.8v1.6zM125.4 143.6l2.6 .8-2.6 .8zM128.6 144.4l2.7-.8v1.6zM162.5 143.6l2.7 .8-2.7 .8zM17.2 188.1l2.7-.8v1.5zM119 187.2l2.7 .8-2.7 .8z"/>
<path d="M122.3 188l2.6-.8v1.6zM160.4 187.2l2.7 .8-2.7 .7zM30.9 233l2.6-.8v1.5zM65.3 232.2l2.6 .7-2.6 .8zM68.5 232.9l2.7-.7v1.5zM126.6 232.2l2.6 .7-2.6 .8zM129.8 232.9l2.7-.7v1.5zM163.8 232.2l2.6 .7-2.6 .8z"/>
</g>
<g font-size="3.2">
<text x="170.5" y="10.2">XMI-A (ALLOY 825)</text>
<text x="14.5" y="31.1">XMI-A</text>
<text x="37.9" y="31.1">Alloy 825</text>
<text x="59.6" y="31.1">XMI-A61</text>
<text x="82.5" y="31.1">600 V</text>
<text x="106" y="31.1">1</text>
<text x="121.1" y="31.1">61 W/ft; 200 W/m</text>
<text x="152.2" y="31.1">6 times heating cable diameter</text>
<text x="14.5" y="41.9">XMI-A</text>
<text x="14.5" y="36.5">XMI-A</text>
<text x="37.8" y="41.9">Alloy 825</text>
<text x="37.8" y="36.5">Alloy 825</text>
<text x="59.4" y="41.9">XMI-A62</text>
<text x="59.5" y="36.5">XMI-A32</text>
<text x="82.5" y="41.9">600 V</text>
<text x="82.5" y="36.5">300 V</text>
<text x="105.8" y="41.9">2</text>
<text x="105.8" y="36.5">2</text>
<text x="121.1" y="41.9">61 W/ft; 200 W/m</text>
<text x="121.1" y="36.5">61 W/ft; 200 W/m</text>
<text x="152.2" y="41.9">6 times heating cable diameter</text>
<text x="152.2" y="36.5">6 times heating cable diameter</text>
<text x="13" y="48.4">** Actual power output values are application specific and may be lower, particularly for designs in hazardous locations. Use</text>
<text x="13" y="52.6">TraceCalc Pro design software or contact nVent for design assistance.</text>
<text x="13" y="66.3">XMI-A heating cables are designed as engineered heating units according to your specific application. An engineered heating unit</text>
<text x="13" y="70">consists of a length of heating cable (Heated length) joined to a length of non-heating cold lead (Cold lead length). Engineered</text>
<text x="13" y="73.7">heating units are designed using our TraceCalc Pro software. This section describes the available XMI-A engineered heating unit</text>
<text x="13" y="77.4">design configurations.</text>
<text x="13" y="84.1">Various quick connector options are available for the XMI-A cold lead. Refer to data sheet H59126 for further details.</text>
</g>
<g font-size="3.2" fill="#d92632">
<text x="13.1" y="15.4">SPECIFICATIONS</text>
<text x="13" y="60.5">BASIC HEATING CABLE DESIGN CONFIGURATIONS</text>
</g>
<text font-size="3" fill="#90969e" x="193.4" y="290">|</text>
<g font-size="2.8" fill="#fff">
<text x="14.5" y="22.4">Product</text>
<text x="40.5" y="22.4">Sheath</text>
<text x="61.1" y="22.4">Product</text>
<text x="82.4" y="22.4">Voltage</text>
<text x="100.6" y="22.4">Number of</text>
<text x="126.6" y="22.4">Max. Power</text>
<text x="14.5" y="25.8">Family</text>
<text x="39.6" y="25.8">Material</text>
<text x="62.9" y="25.8">Code</text>
<text x="83.2" y="25.8">Rating</text>
<text x="100" y="25.8">Conductors</text>
<text x="128.5" y="25.8">Output**</text>
<text x="164.2" y="25.8">Bending Radius</text>
</g>
<g font-size="2.8">
<text x="15.8" y="91.6">Design A</text>
<text x="54.2" y="97.6">Heated length</text>
<text x="132.6" y="97.5">Cold lead length</text>
<text x="15.9" y="117.5">Single conductor cable (XMI-A61 series only)</text>
<text x="149.9" y="115">NPT gland</text>
<text x="150.5" y="118.3">connector</text>
<text x="15.8" y="136.4">Design B</text>
<text x="39.2" y="141.4">Cold lead length</text>
<text x="88.9" y="141.5">Heated length</text>
<text x="137.3" y="141.4">Cold lead length</text>
<text x="152.7" y="160.7">NPT gland</text>
<text x="15.9" y="162.3">Single conductor cable (XMI-A61 series only)</text>
<text x="153.2" y="164">connector</text>
<text x="15.8" y="181.2">Design D</text>
<text x="66.2" y="185.2">Heated length</text>
<text x="133.2" y="185.1">Cold lead length</text>
<text x="149.9" y="203.9">NPT gland</text>
<text x="15.9" y="207.1">Dual conductor cable (XMI-A32 or XMI-A62 series only)</text>
<text x="150.5" y="207.2">connector</text>
<text x="15.8" y="226">Design E</text>
<text x="39.9" y="230">Cold lead length</text>
<text x="90.1" y="230.1">Heated length</text>
<text x="138.5" y="230">Cold lead length</text>
<text x="15.9" y="251.9">Dual conductor cable (XMI-A32 or XMI-A62 series only)</text>
<text x="153.9" y="249.9">NPT gland</text>
<text x="154.4" y="253.2">connector</text>
</g>
<g font-size="2.5" fill="#d92632">
<text x="179.9" y="290">nVent.com</text>
<text x="195.6" y="290">2</text>
</g>
<text font-size="1.8" fill="#90969e" x="13" y="290">Raychem-DS-H56870-XMIA-EN-1810</text>
</svg>
